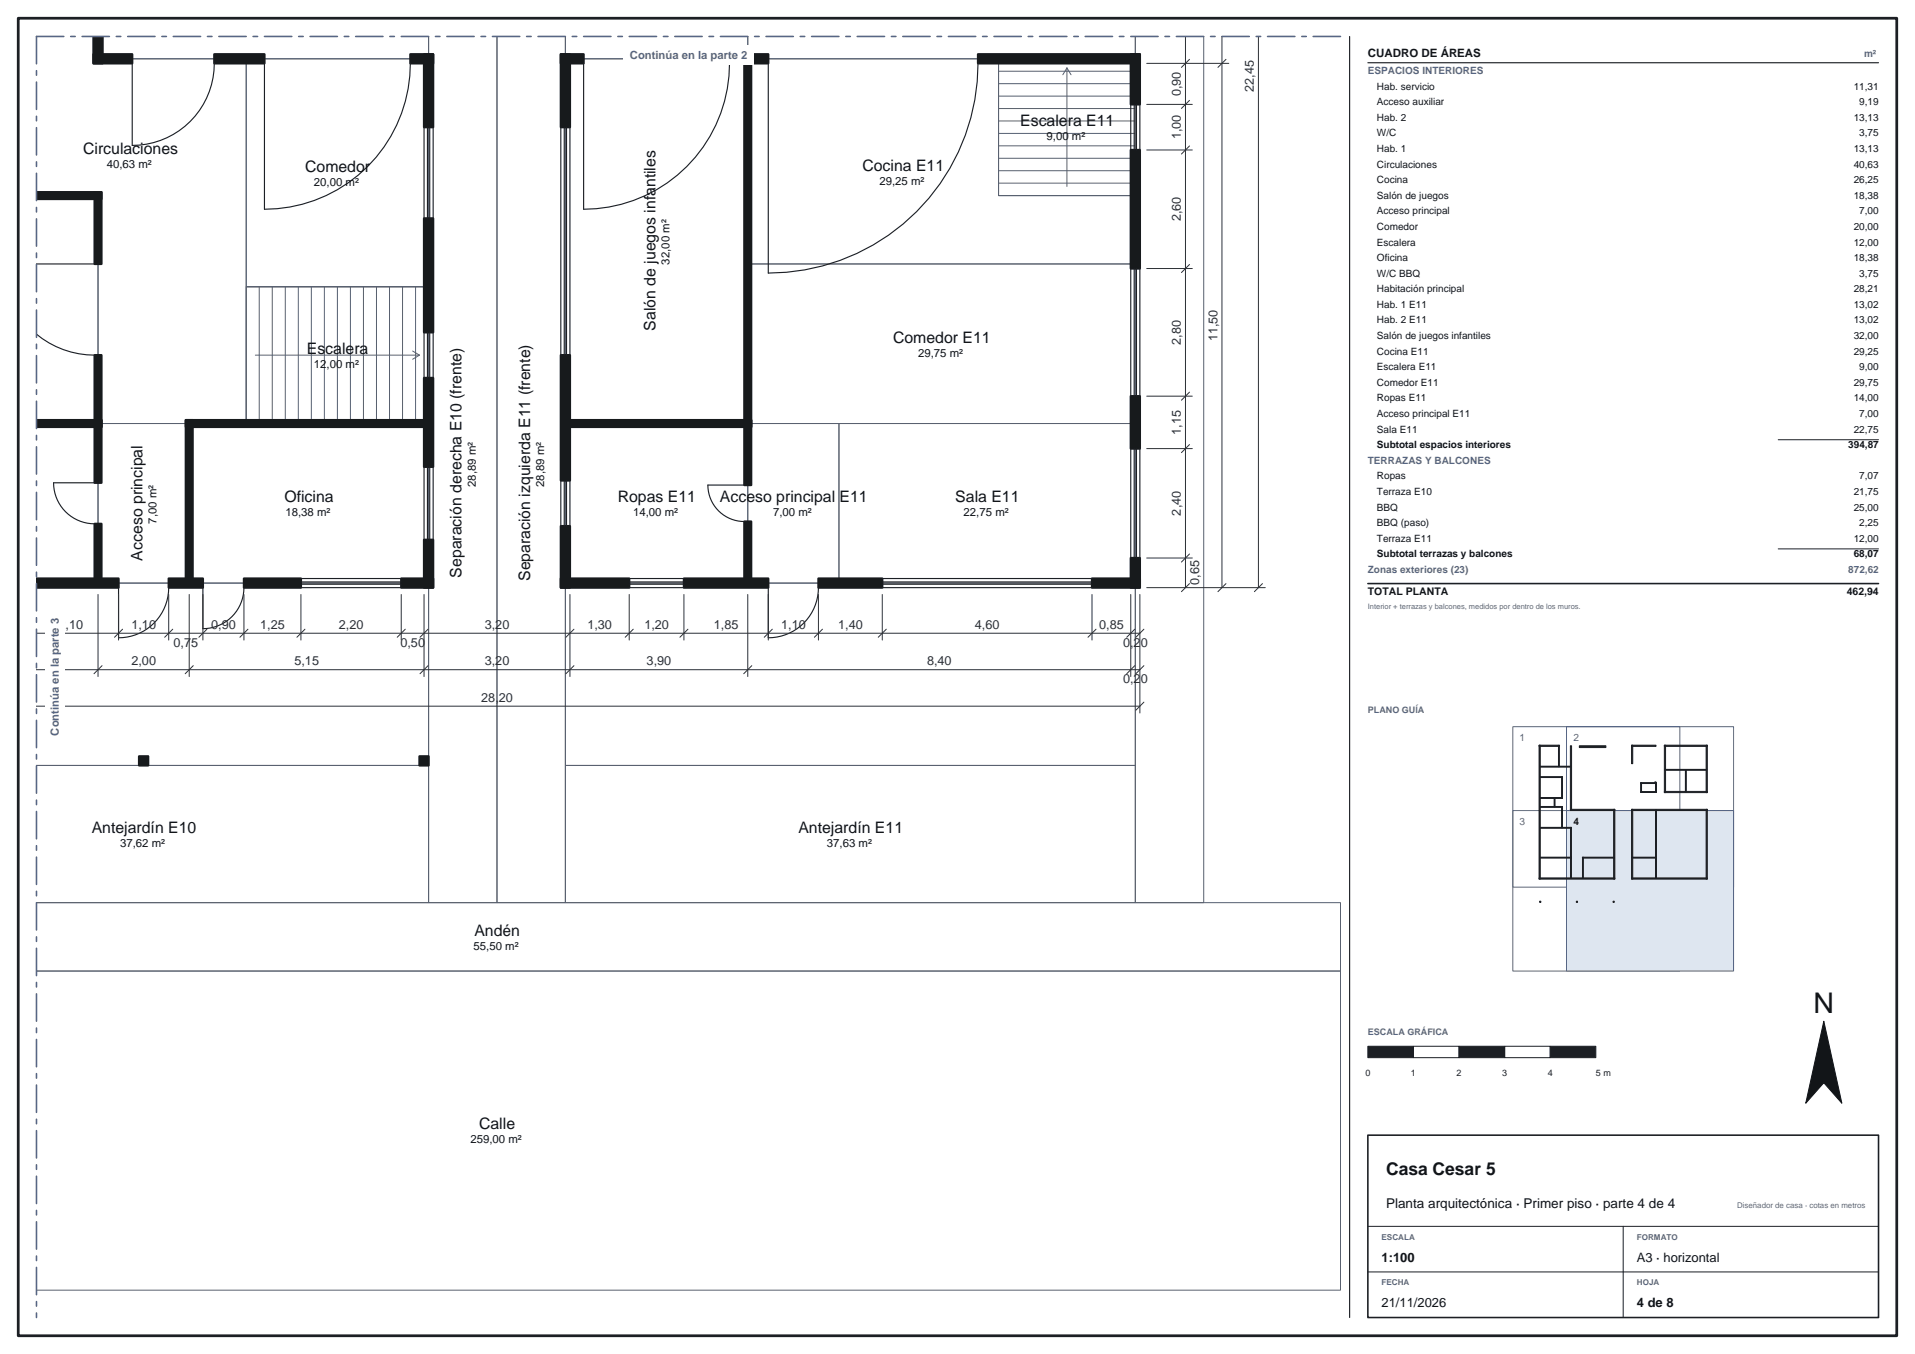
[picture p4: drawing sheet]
<svg xmlns="http://www.w3.org/2000/svg" width="420mm" height="297mm" viewBox="0 0 420 297" stroke-linecap="round" stroke-linejoin="round" font-family="sans-serif">
<path d="M4 4h412v289h-412z" fill="none" stroke="#1c1f24" stroke-width=".6"/>
<g fill="none" stroke="#1c1f24" stroke-width=".25">
<path d="M29 13.9v18a18 18 0 0 0 18-18M58 13.9v32a32 32 0 0 0 32-32M128 13.9v32a32 32 0 0 0 32-32M168.5 13.9v46a46 46 0 0 0 46-46M296 8v281M93 27.9v20M93.7 27.9v20M94.2 27.9v20M95 27.9v20M123 27.9v50M123.8 27.9v50M124.2 27.9v50"/>
<path d="M125 27.9v50M248 22.9v10M248.7 22.9v10M249.3 22.9v10M250 22.9v10M8 57.9h12.7M248 58.9v28M248.7 58.9v28M249.3 58.9v28M250 58.9v28M8 73.3a20 20 0 0 0 12.7 4.6M93 72.9v10"/>
<path d="M93.7 72.9v10M94.2 72.9v10M95 72.9v10M248 98.4v24M248.7 98.4v24M249.3 98.4v24M250 98.4v24M20.7 105.9h-8.9a9 9 0 0 0 8.9 9M93 102.4v16M93.7 102.4v16M94.2 102.4v16M95 102.4v16"/>
<path d="M123 105.4v10M123.8 105.4v10M124.2 105.4v10M125 105.4v10M163.3 106.4h-8.1a8 8 0 0 0 8.1 8M26 128.9v11a11 11 0 0 0 11-11M44.5 128.9v9a9 9 0 0 0 9-9M66 128.9h22M66 126.9h22M66 128.2h22M66 127.7h22M138 128.9h12"/>
<path d="M138 126.9h12M138 128.2h12M138 127.7h12M168.5 128.9v11a11 11 0 0 0 11-11M193.5 128.9h46M193.5 126.9h46M193.5 128.2h46M193.5 127.7h46"/>
</g>
<g fill="none" stroke="#596170" stroke-width=".22">
<path d="M54 12.9h40v50h-40zM124 12.9h40v80h-40zM164 12.9h55v30h30v15h-85zM219 12.9h30v30h-30zM219 15.6h30M219 18.4h30M234 14.9v26M234 14.9l-.9 1.5M234 14.9l.9 1.5M264 8v190h-15v-190v4.9h-85v-4.9v4.9h-40v-4.9v190h-15v-190v190h-15v-190v4.9h-72.5v-4.9v4.9h32.5v80h-32.5M219 21.1h30M219 23.8h30"/>
<path d="M219 26.5h30M219 29.3h30M219 32h30M219 34.7h30M219 37.4h30M8 42.9h13.5v50h-13.5h13.5v-50zM164 57.9h85v35h-85zM219 40.2h30M54 62.9h40v30h-40zM56 77.9h36M56.9 62.9v30M59.7 62.9v30"/>
<path d="M62.6 62.9v30M65.4 62.9v30M68.3 62.9v30M71.1 62.9v30M74 62.9v30M76.9 62.9v30M79.7 62.9v30M82.6 62.9v30M85.4 62.9v30M88.3 62.9v30M90.5 77l1.5 .9M91.1 62.9v30"/>
<path d="M92 77.9l-1.5 .9M21.5 92.9h20v35h-20zM21.5 92.9v35h-13.5h86v40h-86h86v30.1h-86h286v15h-286h286v70h-286M41.5 92.9h52.5v35h-52.5zM124 92.9h40v35h-40zM164 92.9h20v35h-20zM184 92.9h65v35h-65zM124 127.9h125v40h-125zM124 167.9h125v30.1h-125z"/>
</g>
<g fill="#171a1c" stroke="#171a1c" stroke-width=".5">
<path d="M20.5 8h2v5.9h-2z"/>
<path d="M20.5 11.9h8.5v2h-8.5z"/>
<path d="M47 11.9h11v2h-11z"/>
<path d="M90 11.9h5v2h-5z"/>
<path d="M93 11.9h2v16h-2z"/>
<path d="M93 47.9h2v25h-2z"/>
<path d="M93 82.9h2v19.5h-2z"/>
<path d="M93 118.4h2v10.5h-2z"/>
<path d="M8 126.9h18v2h-18z"/>
<path d="M37 126.9h7.5v2h-7.5z"/>
<path d="M53.5 126.9h12.5v2h-12.5z"/>
<path d="M88 126.9h7v2h-7z"/>
<path d="M8 42.2h14.2v1.5h-14.2z"/>
<path d="M20.7 42.2h1.5v15.7h-1.5z"/>
<path d="M20.7 77.9h1.5v15.8h-1.5z"/>
<path d="M8 92.1h14.2v1.6h-14.2z"/>
<path d="M20.7 92.1h1.5v13.8h-1.5z"/>
<path d="M20.7 114.9h1.5v13h-1.5z"/>
<path d="M40.7 92.1h53.3v1.6h-53.3z"/>
<path d="M40.7 92.1h1.5v35.8h-1.5z"/>
<path d="M30.5 165.9h2v2h-2z"/>
<path d="M92 165.9h2v2h-2z"/>
<path d="M123 11.9h5v2h-5z"/>
<path d="M160 11.9h8.5v2h-8.5z"/>
<path d="M214.5 11.9h35.5v2h-35.5z"/>
<path d="M123 11.9h2v16h-2z"/>
<path d="M123 77.9h2v27.5h-2z"/>
<path d="M123 115.4h2v13.5h-2z"/>
<path d="M248 11.9h2v11h-2z"/>
<path d="M248 32.9h2v26h-2z"/>
<path d="M248 86.9h2v11.5h-2z"/>
<path d="M248 122.4h2v6.5h-2z"/>
<path d="M123 126.9h15v2h-15z"/>
<path d="M150 126.9h18.5v2h-18.5z"/>
<path d="M179.5 126.9h14v2h-14z"/>
<path d="M239.5 126.9h10.5v2h-10.5z"/>
<path d="M163.3 12.9h1.4v80.8h-1.4z"/>
<path d="M124 92.1h40.7v1.6h-40.7z"/>
<path d="M163.3 92.1h1.4v14.3h-1.4z"/>
<path d="M163.3 114.4h1.4v13.5h-1.4z"/>
</g>
<g fill="none" stroke="#2b3038" stroke-width=".22">
<path d="M251.5 13.9h18M260 8v120.9M260.9 13l-1.8 1.8M268 8v120.9M268.9 13l-1.8 1.8M276 8v120.9M251.5 22.9h10M251.5 32.9h10M260.9 22l-1.8 1.8M260.9 32l-1.8 1.8M251.5 58.9h10M260.9 58l-1.8 1.8"/>
<path d="M251.5 86.9h10M251.5 98.4h10M260.9 86l-1.8 1.8M260.9 97.5l-1.8 1.8M8 138.9h242M21.5 130.4v18M26 130.4v10M26.9 138l-1.8 1.8M37 130.4v10M37.9 138l-1.8 1.8M41.5 130.4v18M44.5 130.4v10"/>
<path d="M45.4 138l-1.8 1.8M53.5 130.4v10M54.4 138l-1.8 1.8M66 130.4v10M66.9 138l-1.8 1.8M88 130.4v10M88.9 138l-1.8 1.8M93 130.4v18M93.9 138l-1.8 1.8M125 130.4v18M125.9 138l-1.8 1.8M138 130.4v10"/>
<path d="M138.9 138l-1.8 1.8M150 130.4v10M150.9 138l-1.8 1.8M164 130.4v18M168.5 130.4v10M169.4 138l-1.8 1.8M179.5 130.4v10M180.4 138l-1.8 1.8M193.5 130.4v10M194.4 138l-1.8 1.8M239.5 130.4v10M240.4 138l-1.8 1.8"/>
<path d="M248 130.4v18M248.9 138l-1.8 1.8M250 130.4v26M250.9 138l-1.8 1.8M251.5 122.4h10M251.5 128.9h26M260.9 128l-1.8 1.8M260.9 121.5l-1.8 1.8M268.9 128l-1.8 1.8M276.9 128l-1.8 1.8M8 146.9h242M8 154.9h242"/>
<path d="M22.4 146l-1.8 1.8M42.4 146l-1.8 1.8M93.9 146l-1.8 1.8M125.9 146l-1.8 1.8M164.9 146l-1.8 1.8M248.9 146l-1.8 1.8M250.9 146l-1.8 1.8M250.9 154l-1.8 1.8"/>
</g>
<path d="M8 8v281" fill="none" stroke="#576685" stroke-width=".35" stroke-dasharray="6 1.5 1 1.5"/>
<path d="M9.9 134.1h4.2v28.8h-4.2z" fill="#fff"/>
<path d="M8 8h286" fill="none" stroke="#576685" stroke-width=".35" stroke-dasharray="6 1.5 1 1.5"/>
<path d="M136.6 9.9h28.8v4.2h-28.8z" fill="#fff"/>
<path d="M300 249h112v40h-112z" fill="none" stroke="#1c1f24" stroke-width=".35"/>
<path d="M310 229.5h10v2.5h-10zM330 229.5h10v2.5h-10zM300 269h112M300 279h112M356 269v20" fill="none" stroke="#1c1f24" stroke-width=".22"/>
<g fill="#1c1f24" stroke="#1c1f24" stroke-width=".22">
<path d="M300 229.5h10v2.5h-10z"/>
<path d="M320 229.5h10v2.5h-10z"/>
<path d="M340 229.5h10v2.5h-10z"/>
</g>
<path d="M400 224l4 18-4-4.5-4 4.5z" fill="#121417" stroke="#121417" stroke-width=".22"/>
<path d="M331.8 159.4h36.6v35.2h-36.6zM343.6 159.4h36.6v35.2h-36.6zM331.8 177.8h36.6v35.2h-36.6z" fill="none" stroke="#576685" stroke-width=".22"/>
<path d="M343.6 177.8h36.6v35.2h-36.6z" fill="#dee6f0" stroke="#576685" stroke-width=".22"/>
<g fill="#1c1f24" stroke="#1c1f24" stroke-width=".22">
<path d="M337.5 163.5h.3v29.3h-.3z"/>
<path d="M337.5 163.5h4.5v.2h-4.5z"/>
<path d="M344.4 163.6h.3v14.2h-.3z"/>
<path d="M344.4 177.5h9.8v.3h-9.8z"/>
<path d="M353.9 177.5h.3v15.3h-.3z"/>
<path d="M337.5 192.6h16.7v.2h-16.7z"/>
<path d="M337.7 168.1h6.8v.2h-6.8z"/>
<path d="M341.8 163.5h.2v4.7h-.2z"/>
<path d="M337.7 170.4h5v.2h-5z"/>
<path d="M342.5 170.4h.2v4.7h-.2z"/>
<path d="M337.7 174.9h5v.2h-5z"/>
<path d="M340.9 175h.1v2h-.1z"/>
<path d="M337.7 176.9h5v.2h-5z"/>
<path d="M342.5 176.9h.2v4.7h-.2z"/>
<path d="M337.7 181.5h6.9v.2h-6.9z"/>
<path d="M344.5 181.5h.1v6.7h-.1z"/>
<path d="M337.7 188h6.9v.2h-6.9z"/>
<path d="M344.5 188h.1v4.7h-.1z"/>
<path d="M347.1 188h6.9v.2h-6.9z"/>
<path d="M347.1 188h.2v4.7h-.2z"/>
<path d="M346.4 163.6h5.8v.4h-5.8z"/>
<path d="M337.7 197.7h.2v.2h-.2z"/>
<path d="M345.7 197.7h.3v.2h-.3z"/>
<path d="M353.8 197.7h.2v.2h-.2z"/>
<path d="M357.8 163.5h5.4v.2h-5.4z"/>
<path d="M357.8 163.5h.3v4h-.3z"/>
<path d="M362.9 171.5h.3v.3h-.3z"/>
<path d="M359.8 171.7h3.5v.2h-3.5z"/>
<path d="M363.1 171.7h.2v2.1h-.2z"/>
<path d="M359.8 173.6h3.5v.2h-3.5z"/>
<path d="M359.8 171.7h.2v2.1h-.2z"/>
<path d="M365 163.5h9.5v.2h-9.5z"/>
<path d="M374.2 163.5h.3v10.4h-.3z"/>
<path d="M365 163.5h.3v10.4h-.3z"/>
<path d="M365 173.6h9.5v.3h-9.5z"/>
<path d="M365.2 168.8h9.1v.2h-9.1z"/>
<path d="M369.6 168.9h.2v4.8h-.2z"/>
<path d="M357.8 177.5h16.7v.3h-16.7z"/>
<path d="M357.8 177.5h.3v15.3h-.3z"/>
<path d="M374.2 177.5h.3v15.3h-.3z"/>
<path d="M357.8 192.6h16.7v.2h-16.7z"/>
<path d="M363.1 177.7h.2v10.5h-.2z"/>
<path d="M358 188h5.3v.2h-5.3z"/>
<path d="M363.1 188h.2v4.7h-.2z"/>
</g>
<path d="M300 13.8h112" fill="none" stroke="#1c1f24" stroke-width=".25"/>
<path d="M390 96.5h22M390 120.4h22" fill="none" stroke="#1c1f24" stroke-width=".22"/>
<path d="M300 128h112" fill="none" stroke="#1c1f24" stroke-width=".35"/>
<text font-size="6.3" fill="#111418" x="397.8" y="222.3">N</text>
<text font-size="3.8" fill="#111418" x="304" y="257.8">Casa Cesar 5</text>
<g font-size="3.5" fill="#111418">
<text x="223.8" y="27.6">Escalera E11</text>
<text x="18.2" y="33.8">Circulaciones</text>
<text x="66.9" y="37.7">Comedor</text>
<text x="189.1" y="37.5">Cocina E11</text>
<text x="67.3" y="77.6">Escalera</text>
<text x="143.8" y="72.5" transform="rotate(-90 143.8 72.5)">Salón de juegos infantiles</text>
<text x="195.9" y="75.1">Comedor E11</text>
<text x=".3" y="110.1">egos</text>
<text x="62.4" y="110.1">Oficina</text>
<text x="135.5" y="110.1">Ropas E11</text>
<text x="157.9" y="110.1">Acceso principal E11</text>
<text x="209.5" y="110.1">Sala E11</text>
<text x="31.3" y="123" transform="rotate(-90 31.3 123)">Acceso principal</text>
<text x="101.2" y="126.7" transform="rotate(-90 101.2 126.7)">Separación derecha E10 (frente)</text>
<text x="116.2" y="127.4" transform="rotate(-90 116.2 127.4)">Separación izquierda E11 (frente)</text>
<text x="20.1" y="182.7">Antejardín E10</text>
<text x="175.1" y="182.7">Antejardín E11</text>
<text x="104" y="205.3">Andén</text>
<text x="105.1" y="247.8">Calle</text>
</g>
<text font-size="3" fill="#111418" x="304" y="265">Planta arquitectónica · Primer piso · parte 4 de 4</text>
<g font-size="2.8" fill="#2b3038">
<text x="259" y="21.1" transform="rotate(-90 259 21.1)">0,90</text>
<text x="275" y="20.1" transform="rotate(-90 275 20.1)">22,45</text>
<text x="259" y="30.6" transform="rotate(-90 259 30.6)">1,00</text>
<text x="259" y="48.6" transform="rotate(-90 259 48.6)">2,60</text>
<text x="259" y="75.6" transform="rotate(-90 259 75.6)">2,80</text>
<text x="267" y="74.8" transform="rotate(-90 267 74.8)">11,50</text>
<text x="259" y="95.3" transform="rotate(-90 259 95.3)">1,15</text>
<text x="259" y="113.1" transform="rotate(-90 259 113.1)">2,40</text>
<text x="263" y="128.3" transform="rotate(-90 263 128.3)">0,65</text>
<text x="12.8" y="137.9">2,10</text>
<text x="28.8" y="137.9">1,10</text>
<text x="46.3" y="137.9">0,90</text>
<text x="57.1" y="137.9">1,25</text>
<text x="74.3" y="137.9">2,20</text>
<text x="106.3" y="137.9">3,20</text>
<text x="128.8" y="137.9">1,30</text>
<text x="141.3" y="137.9">1,20</text>
<text x="156.6" y="137.9">1,85</text>
<text x="171.3" y="137.9">1,10</text>
<text x="183.8" y="137.9">1,40</text>
<text x="213.8" y="137.9">4,60</text>
<text x="241.1" y="137.9">0,85</text>
<text x="38.1" y="141.9">0,75</text>
<text x="87.8" y="141.9">0,50</text>
<text x="246.3" y="141.9">0,20</text>
<text x="28.8" y="145.9">2,00</text>
<text x="64.6" y="145.9">5,15</text>
<text x="106.3" y="145.9">3,20</text>
<text x="141.8" y="145.9">3,90</text>
<text x="203.3" y="145.9">8,40</text>
<text x="246.3" y="149.9">0,20</text>
<text x="105.6" y="153.9">28,20</text>
</g>
<g font-size="2.8" fill="#111418">
<text x="303" y="276.8">1:100</text>
<text x="359" y="276.8">A3 · horizontal</text>
<text x="303" y="286.8">21/11/2026</text>
<text x="359" y="286.8">4 de 8</text>
</g>
<g font-size="2.5" fill="#566684">
<text x="138.1" y="12.9">Continúa en la parte 2</text>
<text x="12.9" y="161.4" transform="rotate(-90 12.9 161.4)">Continúa en la parte 3</text>
</g>
<g font-size="2.5" fill="#111418">
<text x="300" y="12.4">CUADRO DE ÁREAS</text>
<text x="229.5" y="30.7">9,00 m²</text>
<text x="23.4" y="36.8">40,63 m²</text>
<text x="68.9" y="40.7">20,00 m²</text>
<text x="192.9" y="40.5">29,25 m²</text>
<text x="146.8" y="58.1" transform="rotate(-90 146.8 58.1)">32,00 m²</text>
<text x="68.9" y="80.7">12,00 m²</text>
<text x="201.4" y="78.2">29,75 m²</text>
<text x="104.3" y="106.9" transform="rotate(-90 104.3 106.9)">28,89 m²</text>
<text x="119.3" y="106.9" transform="rotate(-90 119.3 106.9)">28,89 m²</text>
<text x="62.6" y="113.2">18,38 m²</text>
<text x="138.8" y="113.2">14,00 m²</text>
<text x="169.5" y="113.2">7,00 m²</text>
<text x="211.3" y="113.2">22,75 m²</text>
<text x="34.3" y="114.9" transform="rotate(-90 34.3 114.9)">7,00 m²</text>
<text x="26.4" y="185.8">37,62 m²</text>
<text x="181.3" y="185.8">37,63 m²</text>
<text x="103.9" y="208.3">55,50 m²</text>
<text x="103.2" y="250.8">259,00 m²</text>
</g>
<g font-size="2.3" fill="#111418">
<text x="300" y="130.6">TOTAL PLANTA</text>
<text x="405" y="130.6">462,94</text>
</g>
<g font-size="2.2" fill="#566684">
<text x="300" y="16.2">ESPACIOS INTERIORES</text>
<text x="408.8" y="12.4">m²</text>
<text x="300" y="101.7">TERRAZAS Y BALCONES</text>
<text x="300" y="125.7">Zonas exteriores (23)</text>
<text x="405.4" y="125.7">872,62</text>
<text x="333.3" y="162.6">1</text>
<text x="345.1" y="162.6">2</text>
<text x="333.3" y="180.9">3</text>
</g>
<g font-size="2.2" fill="#111418">
<text x="302" y="19.6">Hab. servicio</text>
<text x="302" y="23.1">Acceso auxiliar</text>
<text x="406.6" y="19.6">11,31</text>
<text x="407.8" y="23.1">9,19</text>
<text x="302" y="26.5">Hab. 2</text>
<text x="302" y="29.9">W/C</text>
<text x="406.6" y="26.5">13,13</text>
<text x="407.8" y="29.9">3,75</text>
<text x="302" y="33.3">Hab. 1</text>
<text x="406.6" y="33.3">13,13</text>
<text x="302" y="36.7">Circulaciones</text>
<text x="302" y="40.2">Cocina</text>
<text x="406.6" y="36.7">40,63</text>
<text x="406.6" y="40.2">26,25</text>
<text x="302" y="43.6">Salón de juegos</text>
<text x="302" y="47">Acceso principal</text>
<text x="406.6" y="43.6">18,38</text>
<text x="407.8" y="47">7,00</text>
<text x="302" y="50.4">Comedor</text>
<text x="302" y="53.9">Escalera</text>
<text x="406.6" y="50.4">20,00</text>
<text x="406.6" y="53.9">12,00</text>
<text x="302" y="57.3">Oficina</text>
<text x="406.6" y="57.3">18,38</text>
<text x="302" y="60.7">W/C BBQ</text>
<text x="302" y="64.1">Habitación principal</text>
<text x="406.6" y="64.1">28,21</text>
<text x="407.8" y="60.7">3,75</text>
<text x="302" y="67.5">Hab. 1 E11</text>
<text x="302" y="71">Hab. 2 E11</text>
<text x="406.6" y="67.5">13,02</text>
<text x="406.6" y="71">13,02</text>
<text x="302" y="74.4">Salón de juegos infantiles</text>
<text x="302" y="77.8">Cocina E11</text>
<text x="406.6" y="74.4">32,00</text>
<text x="406.6" y="77.8">29,25</text>
<text x="302" y="81.2">Escalera E11</text>
<text x="407.8" y="81.2">9,00</text>
<text x="302" y="84.6">Comedor E11</text>
<text x="302" y="88.1">Ropas E11</text>
<text x="406.6" y="84.6">29,75</text>
<text x="406.6" y="88.1">14,00</text>
<text x="302" y="91.5">Acceso principal E11</text>
<text x="302" y="94.9">Sala E11</text>
<text x="406.6" y="94.9">22,75</text>
<text x="407.8" y="91.5">7,00</text>
<text x="302" y="98.3">Subtotal espacios interiores</text>
<text x="405.4" y="98.3">394,87</text>
<text x="302" y="105.2">Ropas</text>
<text x="407.8" y="105.2">7,07</text>
<text x="302" y="108.6">Terraza E10</text>
<text x="302" y="112">BBQ</text>
<text x="406.6" y="108.6">21,75</text>
<text x="406.6" y="112">25,00</text>
<text x="302" y="115.4">BBQ (paso)</text>
<text x="302" y="118.8">Terraza E11</text>
<text x="406.6" y="118.8">12,00</text>
<text x="407.8" y="115.4">2,25</text>
<text x="302" y="122.3">Subtotal terrazas y balcones</text>
<text x="406.6" y="122.3">68,07</text>
<text x="345.1" y="180.9">4</text>
</g>
<g font-size="2" fill="#566684">
<text x="300" y="156.4">PLANO GUÍA</text>
<text x="300" y="227">ESCALA GRÁFICA</text>
</g>
<g font-size="2" fill="#1b1f24">
<text x="299.5" y="236">0</text>
<text x="309.5" y="236">1</text>
<text x="319.5" y="236">2</text>
<text x="329.5" y="236">3</text>
<text x="339.5" y="236">4</text>
<text x="350" y="236">5 m</text>
</g>
<g font-size="1.8" fill="#566684">
<text x="303" y="271.9">ESCALA</text>
<text x="359" y="271.9">FORMATO</text>
<text x="303" y="281.9">FECHA</text>
<text x="359" y="281.9">HOJA</text>
</g>
<text font-size="1.7" fill="#566684" x="381" y="265">Diseñador de casa · cotas en metros</text>
<text font-size="1.6" fill="#566684" x="300" y="133.5">Interior + terrazas y balcones, medidos por dentro de los muros.</text>
</svg>
